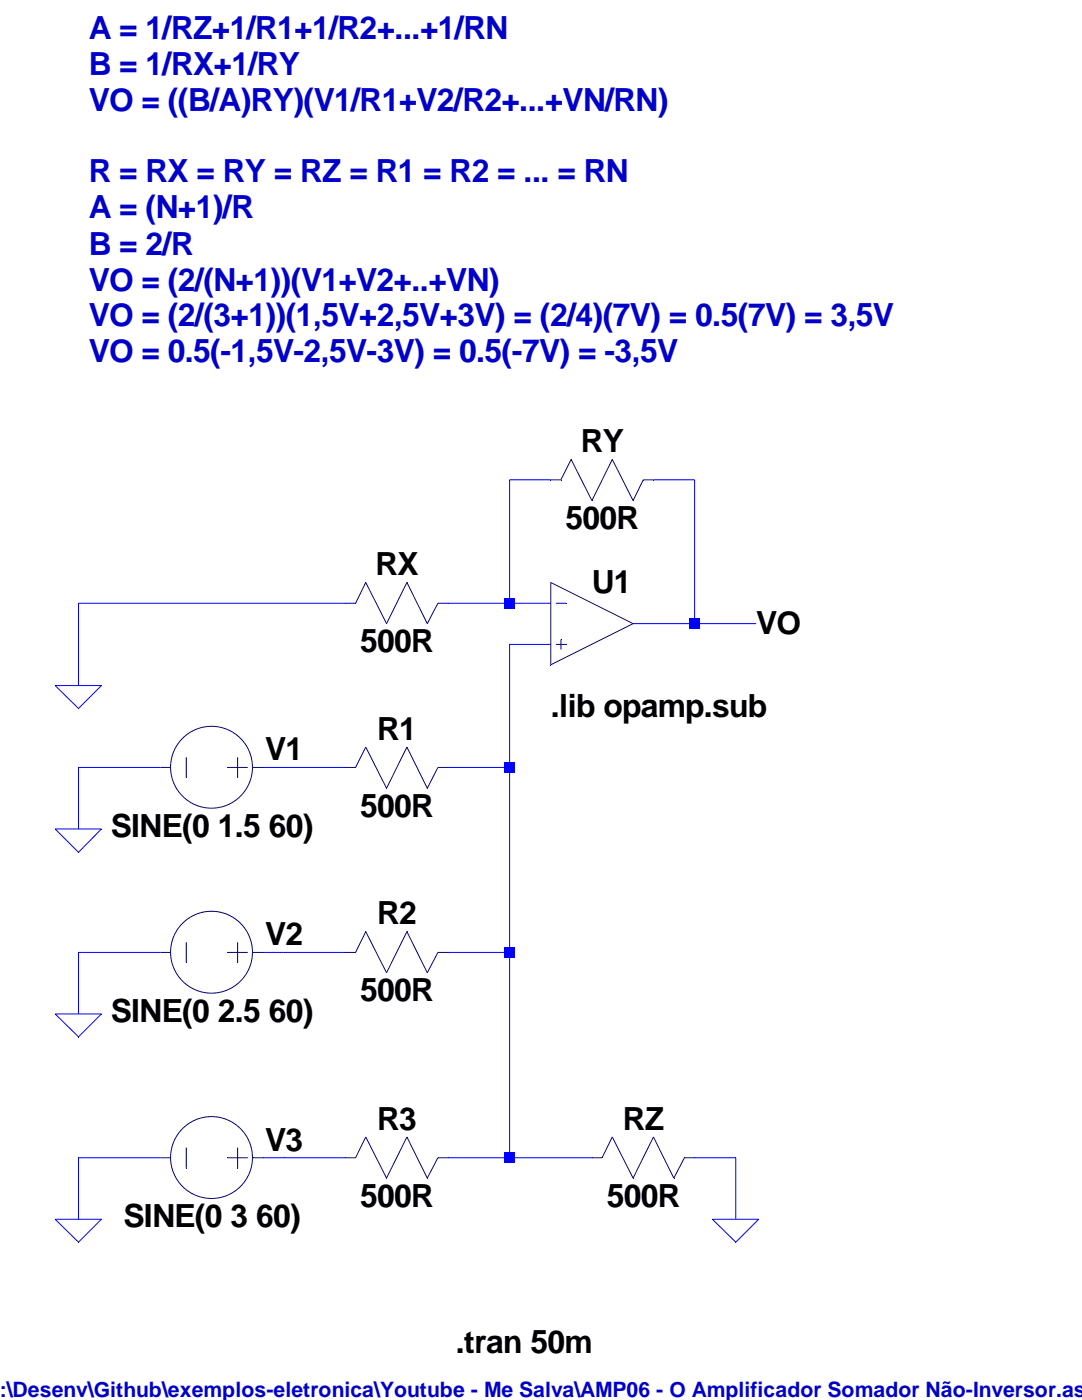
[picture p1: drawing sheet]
<svg xmlns="http://www.w3.org/2000/svg" width="216mm" height="279mm" viewBox="0 0 216 279" stroke-linecap="round" stroke-linejoin="round" font-family="sans-serif">
<path d="M109.9 116.2l16.4 8.3" fill="none" stroke="#00007f" stroke-width=".2"/>
<path d="M126.3 124.5h.1z" fill="#0000c8"/>
<path d="M126.3 124.5l-16.4 8.2" fill="none" stroke="#00007f" stroke-width=".2"/>
<path d="M126.3 124.5h.1z" fill="#0000c8"/>
<path d="M109.9 116.2v16.5" fill="none" stroke="#00007f" stroke-width=".2"/>
<path d="M109.9 132.7l.1 .1z" fill="#0000c8"/>
<path d="M110.9 120.4h2" fill="none" stroke="#00007f" stroke-width=".2"/>
<path d="M112.9 120.4l.1 .1z" fill="#0000c8"/>
<path d="M110.9 128.6h2" fill="none" stroke="#00007f" stroke-width=".2"/>
<path d="M112.9 128.6l.1 .1z" fill="#0000c8"/>
<path d="M111.9 127.6v2" fill="none" stroke="#00007f" stroke-width=".2"/>
<path d="M111.9 127.6l.1 .1z" fill="#0000c8"/>
<path d="M109.9 95.8h2" fill="none" stroke="#00007f" stroke-width=".2"/>
<path d="M109.9 95.8h.1z" fill="#00007f"/>
<path d="M114 91.7l-2.1 4.1" fill="none" stroke="#00007f" stroke-width=".2"/>
<path d="M111.9 95.8h.1z" fill="#00007f"/>
<path d="M114 91.7l4.1 8.2" fill="none" stroke="#00007f" stroke-width=".2"/>
<path d="M114 91.7v.1z" fill="#00007f"/>
<path d="M122.2 91.7l-4.1 8.2" fill="none" stroke="#00007f" stroke-width=".2"/>
<path d="M118.1 99.9l.1 .1z" fill="#00007f"/>
<path d="M122.2 91.7l4.1 8.2" fill="none" stroke="#00007f" stroke-width=".2"/>
<path d="M122.2 91.7l.1 .1z" fill="#00007f"/>
<path d="M128.4 95.8h2" fill="none" stroke="#00007f" stroke-width=".2"/>
<path d="M128.4 95.8l-2.1 4.1" fill="none" stroke="#00007f" stroke-width=".2"/>
<path d="M126.3 99.9l.1 .1z" fill="#00007f"/>
<path d="M47.4 151.1v4.1" fill="none" stroke="#00007f" stroke-width=".2"/>
<path d="M47.4 155.2l.1 .1z" fill="#00007f"/>
<path d="M37.2 151.1v4.1" fill="none" stroke="#00007f" stroke-width=".2"/>
<path d="M37.2 155.2l.1 .1z" fill="#00007f"/>
<path d="M45.4 153.2h4" fill="none" stroke="#00007f" stroke-width=".2"/>
<path d="M45.4 153.2h.1z" fill="#00007f"/>
<path d="M32 153.2h2" fill="none" stroke="#00007f" stroke-width=".2"/>
<path d="M34 153.2h.1z" fill="#00007f"/>
<path d="M50.5 153.2h2" fill="none" stroke="#00007f" stroke-width=".2"/>
<g fill="none" stroke="#00007f" stroke-width=".2">
<path d="M47.4 188v4.1"/>
<circle cx="42.2" cy="153.1" r="8.2"/>
</g>
<path d="M47.4 192.1l.1 .1z" fill="#00007f"/>
<path d="M37.2 188v4.1" fill="none" stroke="#00007f" stroke-width=".2"/>
<path d="M37.2 192.1l.1 .1z" fill="#00007f"/>
<path d="M45.4 190.1h4" fill="none" stroke="#00007f" stroke-width=".2"/>
<path d="M45.4 190.1l.1 .1z" fill="#00007f"/>
<path d="M32 190.1h2" fill="none" stroke="#00007f" stroke-width=".2"/>
<path d="M34 190.1l.1 .1z" fill="#00007f"/>
<path d="M50.5 190.1h2" fill="none" stroke="#00007f" stroke-width=".2"/>
<path d="M50.5 190.1v.1z" fill="#00007f"/>
<g fill="none" stroke="#00007f" stroke-width=".2">
<path d="M47.4 229v4.1"/>
<circle cx="42.2" cy="190" r="8.2"/>
</g>
<path d="M47.4 233.1l.1 .1z" fill="#00007f"/>
<path d="M37.2 229v4.1" fill="none" stroke="#00007f" stroke-width=".2"/>
<path d="M37.2 233.1l.1 .1z" fill="#00007f"/>
<path d="M45.4 231.1h4" fill="none" stroke="#00007f" stroke-width=".2"/>
<path d="M45.4 231.1h.1z" fill="#00007f"/>
<path d="M32 231.1h2" fill="none" stroke="#00007f" stroke-width=".2"/>
<path d="M34 231.1h.1z" fill="#00007f"/>
<path d="M50.5 231.1h2" fill="none" stroke="#00007f" stroke-width=".2"/>
<g fill="none" stroke="#00007f" stroke-width=".2">
<path d="M68.9 153.2h2.1"/>
<circle cx="42.2" cy="231" r="8.2"/>
</g>
<path d="M68.9 153.2h.1z" fill="#00007f"/>
<path d="M73 149.1l-2 4.1" fill="none" stroke="#00007f" stroke-width=".2"/>
<path d="M73 149.1l4.1 8.2" fill="none" stroke="#00007f" stroke-width=".2"/>
<path d="M73 149.1l.1 .1z" fill="#00007f"/>
<path d="M81.2 149.1l-4.1 8.2" fill="none" stroke="#00007f" stroke-width=".2"/>
<path d="M77.1 157.3l.1 .1z" fill="#00007f"/>
<path d="M81.2 149.1l4.1 8.2" fill="none" stroke="#00007f" stroke-width=".2"/>
<path d="M81.2 149.1l.1 .1z" fill="#00007f"/>
<path d="M87.4 153.2h2" fill="none" stroke="#00007f" stroke-width=".2"/>
<path d="M87.4 153.2h.1z" fill="#00007f"/>
<path d="M87.4 153.2l-2.1 4.1" fill="none" stroke="#00007f" stroke-width=".2"/>
<path d="M85.3 157.3v.1z" fill="#00007f"/>
<path d="M68.9 190.1h2.1" fill="none" stroke="#00007f" stroke-width=".2"/>
<path d="M68.9 190.1l.1 .1z" fill="#00007f"/>
<path d="M73 185.9l-2 4.2" fill="none" stroke="#00007f" stroke-width=".2"/>
<path d="M71 190.1v.1z" fill="#00007f"/>
<path d="M73 185.9l4.1 8.2" fill="none" stroke="#00007f" stroke-width=".2"/>
<path d="M73 185.9l.1 .1z" fill="#00007f"/>
<path d="M81.2 185.9l-4.1 8.2" fill="none" stroke="#00007f" stroke-width=".2"/>
<path d="M77.1 194.1l.1 .1z" fill="#00007f"/>
<path d="M81.2 185.9l4.1 8.2" fill="none" stroke="#00007f" stroke-width=".2"/>
<path d="M81.2 185.9l.1 .1z" fill="#00007f"/>
<path d="M87.4 190.1h2" fill="none" stroke="#00007f" stroke-width=".2"/>
<path d="M87.4 190.1l.1 .1z" fill="#00007f"/>
<path d="M87.4 190.1l-2.1 4" fill="none" stroke="#00007f" stroke-width=".2"/>
<path d="M85.3 194.1v.1z" fill="#00007f"/>
<path d="M68.9 231.1h2.1" fill="none" stroke="#00007f" stroke-width=".2"/>
<path d="M68.9 231.1h.1z" fill="#00007f"/>
<path d="M73 226.9l-2 4.2" fill="none" stroke="#00007f" stroke-width=".2"/>
<path d="M73 226.9l4.1 8.2" fill="none" stroke="#00007f" stroke-width=".2"/>
<path d="M73 226.9l.1 .1z" fill="#00007f"/>
<path d="M81.2 226.9l-4.1 8.2" fill="none" stroke="#00007f" stroke-width=".2"/>
<path d="M77.1 235.1l.1 .1z" fill="#00007f"/>
<path d="M81.2 226.9l4.1 8.2" fill="none" stroke="#00007f" stroke-width=".2"/>
<path d="M81.2 226.9l.1 .1z" fill="#00007f"/>
<path d="M87.4 231.1h2" fill="none" stroke="#00007f" stroke-width=".2"/>
<path d="M87.4 231.1h.1z" fill="#00007f"/>
<path d="M87.4 231.1l-2.1 4" fill="none" stroke="#00007f" stroke-width=".2"/>
<path d="M85.3 235.1v.1z" fill="#00007f"/>
<path d="M68.9 120.4h2.1" fill="none" stroke="#00007f" stroke-width=".2"/>
<path d="M68.9 120.4l.1 .1z" fill="#00007f"/>
<path d="M73 116.2l-2 4.2" fill="none" stroke="#00007f" stroke-width=".2"/>
<path d="M71 120.4v.1z" fill="#00007f"/>
<path d="M73 116.2l4.1 8.3" fill="none" stroke="#00007f" stroke-width=".2"/>
<path d="M73 116.2l.1 .1z" fill="#00007f"/>
<path d="M81.2 116.2l-4.1 8.3" fill="none" stroke="#00007f" stroke-width=".2"/>
<path d="M77.1 124.5h.1z" fill="#00007f"/>
<path d="M81.2 116.2l4.1 8.3" fill="none" stroke="#00007f" stroke-width=".2"/>
<path d="M81.2 116.2l.1 .1z" fill="#00007f"/>
<path d="M87.4 120.4h2" fill="none" stroke="#00007f" stroke-width=".2"/>
<path d="M87.4 120.4l.1 .1z" fill="#00007f"/>
<path d="M87.4 120.4l-2.1 4.1" fill="none" stroke="#00007f" stroke-width=".2"/>
<path d="M118.1 231.1h2" fill="none" stroke="#00007f" stroke-width=".2"/>
<path d="M118.1 231.1h.1z" fill="#00007f"/>
<path d="M122.2 226.9l-2.1 4.2" fill="none" stroke="#00007f" stroke-width=".2"/>
<path d="M120.1 231.1h.1z" fill="#00007f"/>
<path d="M122.2 226.9l4.1 8.2" fill="none" stroke="#00007f" stroke-width=".2"/>
<path d="M122.2 226.9l.1 .1z" fill="#00007f"/>
<path d="M130.4 226.9l-4.1 8.2" fill="none" stroke="#00007f" stroke-width=".2"/>
<path d="M126.3 235.1l.1 .1z" fill="#00007f"/>
<path d="M130.4 226.9l4.1 8.2" fill="none" stroke="#00007f" stroke-width=".2"/>
<path d="M130.4 226.9l.1 .1z" fill="#00007f"/>
<path d="M136.6 231.1h2" fill="none" stroke="#00007f" stroke-width=".2"/>
<path d="M136.6 231.1h.1z" fill="#00007f"/>
<path d="M136.6 231.1l-2.1 4" fill="none" stroke="#00007f" stroke-width=".2"/>
<path d="M134.5 235.1v.1z" fill="#00007f"/>
<path d="M101.7 95.8h8.2M11 136.8h9.2l-4.5 4.6zM11 165.4h9.2l-4.5 4.7zM11 202.4h9.2l-4.5 4.5zM11 243.3h9.2l-4.5 4.6zM142.2 243.3h9.2l-4.6 4.6z" fill="none" stroke="#00f" stroke-width=".2"/>
<g fill="#000">
<path d="M11 136.8l.1 .1zM20.2 136.8l.1 .1zM15.7 141.4v.1zM11 165.4l.1 .1zM15.7 170.1v.1zM20.2 165.4l.1 .1zM11 202.4h.1zM15.7 206.9v.1zM20.2 202.4h.1zM11 243.3l.1 .1zM15.7 247.9v.1zM20.2 243.3l.1 .1z"/>
<path d="M142.2 243.3v.1zM146.8 247.9l.1 .1zM151.4 243.3l.1 .1z"/>
</g>
<path d="M101.7 95.8h.1z" fill="#00f"/>
<path d="M130.4 95.8h8.2" fill="none" stroke="#00f" stroke-width=".2"/>
<path d="M130.4 95.8h.1z" fill="#00f"/>
<path d="M15.7 120.4h53.2" fill="none" stroke="#00f" stroke-width=".2"/>
<path d="M15.7 120.4v.1z" fill="#00f"/>
<path d="M101.7 95.8v24.6" fill="none" stroke="#00f" stroke-width=".2"/>
<path d="M101.7 95.8h.1z" fill="#00f"/>
<path d="M89.4 120.4h12.3" fill="none" stroke="#00f" stroke-width=".2"/>
<path d="M89.4 120.4l.1 .1z" fill="#00f"/>
<path d="M101.7 120.4h8.2" fill="none" stroke="#00f" stroke-width=".2"/>
<path d="M101.7 120.4l.1 .1z" fill="#00f"/>
<path d="M138.6 95.8v28.7" fill="none" stroke="#00f" stroke-width=".2"/>
<path d="M138.6 95.8h.1z" fill="#00f"/>
<path d="M126.3 124.5h12.3" fill="none" stroke="#00f" stroke-width=".2"/>
<path d="M126.3 124.5h.1z" fill="#00f"/>
<path d="M138.6 124.5h12.3" fill="none" stroke="#00f" stroke-width=".2"/>
<path d="M138.6 124.5h.1z" fill="#00f"/>
<path d="M101.7 128.6h8.2" fill="none" stroke="#00f" stroke-width=".2"/>
<path d="M101.7 128.6l.1 .1z" fill="#00f"/>
<path d="M15.7 120.4v16.4" fill="none" stroke="#00f" stroke-width=".2"/>
<path d="M15.7 120.4v.1z" fill="#00f"/>
<path d="M15.7 153.2h16.3" fill="none" stroke="#00f" stroke-width=".2"/>
<path d="M52.5 153.2h4.1" fill="none" stroke="#00f" stroke-width=".2"/>
<path d="M52.5 153.2h.1z" fill="#00f"/>
<path d="M56.6 153.2h12.3" fill="none" stroke="#00f" stroke-width=".2"/>
<path d="M56.6 153.2h.1z" fill="#00f"/>
<path d="M101.7 128.6v24.6" fill="none" stroke="#00f" stroke-width=".2"/>
<path d="M101.7 128.6l.1 .1z" fill="#00f"/>
<path d="M89.4 153.2h12.3" fill="none" stroke="#00f" stroke-width=".2"/>
<path d="M89.4 153.2h.1z" fill="#00f"/>
<path d="M15.7 153.2v12.2" fill="none" stroke="#00f" stroke-width=".2"/>
<path d="M15.7 190.1h16.3" fill="none" stroke="#00f" stroke-width=".2"/>
<path d="M15.7 190.1v.1z" fill="#00f"/>
<path d="M52.5 190.1h4.1" fill="none" stroke="#00f" stroke-width=".2"/>
<path d="M52.5 190.1l.1 .1z" fill="#00f"/>
<path d="M56.6 190.1h12.3" fill="none" stroke="#00f" stroke-width=".2"/>
<path d="M56.6 190.1l.1 .1z" fill="#00f"/>
<path d="M101.7 153.2v36.9" fill="none" stroke="#00f" stroke-width=".2"/>
<path d="M101.7 153.2h.1z" fill="#00f"/>
<path d="M89.4 190.1h12.3" fill="none" stroke="#00f" stroke-width=".2"/>
<path d="M89.4 190.1l.1 .1z" fill="#00f"/>
<path d="M15.7 190.1v12.3" fill="none" stroke="#00f" stroke-width=".2"/>
<path d="M15.7 190.1v.1z" fill="#00f"/>
<path d="M15.7 231.1h16.3" fill="none" stroke="#00f" stroke-width=".2"/>
<path d="M52.5 231.1h4.1" fill="none" stroke="#00f" stroke-width=".2"/>
<path d="M52.5 231.1h.1z" fill="#00f"/>
<path d="M56.6 231.1h12.3" fill="none" stroke="#00f" stroke-width=".2"/>
<path d="M56.6 231.1h.1z" fill="#00f"/>
<path d="M101.7 190.1v41" fill="none" stroke="#00f" stroke-width=".2"/>
<path d="M101.7 190.1l.1 .1z" fill="#00f"/>
<path d="M89.4 231.1h12.3" fill="none" stroke="#00f" stroke-width=".2"/>
<path d="M89.4 231.1h.1z" fill="#00f"/>
<path d="M101.7 231.1h16.4" fill="none" stroke="#00f" stroke-width=".2"/>
<path d="M101.7 231.1h.1z" fill="#00f"/>
<path d="M138.6 231.1h8.2" fill="none" stroke="#00f" stroke-width=".2"/>
<path d="M138.6 231.1h.1z" fill="#00f"/>
<path d="M15.7 231.1v12.2" fill="none" stroke="#00f" stroke-width=".2"/>
<path d="M146.8 231.1v12.2" fill="none" stroke="#00f" stroke-width=".2"/>
<g fill="#00f">
<path d="M146.8 231.1h.1z"/>
<path d="M100.7 119.4h2.1v2.1h-2.1z"/>
<path d="M100.7 152.1h2.1v2.2h-2.1z"/>
<path d="M100.7 189.1h2.1v2.1h-2.1z"/>
<path d="M100.7 230h2.1v2.2h-2.1z"/>
<path d="M137.6 123.4h2.1v2.2h-2.1z"/>
</g>
<g font-size="6.4" fill="#0000c8">
<text x="17.7" y="7.8">A = 1/RZ+1/R1+1/R2+...+1/RN</text>
<text x="17.7" y="14.9">B = 1/RX+1/RY</text>
<text x="17.7" y="22.1">VO = ((B/A)RY)(V1/R1+V2/R2+...+VN/RN)</text>
<text x="17.7" y="36.4">R = RX = RY = RZ = R1 = R2 = ... = RN</text>
<text x="17.7" y="43.6">A = (N+1)/R</text>
<text x="17.7" y="50.8">B = 2/R</text>
<text x="17.7" y="58">VO = (2/(N+1))(V1+V2+..+VN)</text>
<text x="17.7" y="65.1">VO = (2/(3+1))(1,5V+2,5V+3V) = (2/4)(7V) = 0.5(7V) = 3,5V</text>
<text x="17.7" y="72.3">VO = 0.5(-1,5V-2,5V-3V) = 0.5(-7V) = -3,5V</text>
</g>
<g font-size="6.4">
<text x="115.9" y="90.3">RY</text>
<text x="112.9" y="105.6">500R</text>
<text x="74.9" y="114.8">RX</text>
<text x="118.1" y="118.4">U1</text>
<text x="71.9" y="130.1">500R</text>
<text x="150.9" y="126.6">VO</text>
<text x="109.9" y="143">.lib opamp.sub</text>
<text x="75.3" y="147.7">R1</text>
<text x="52.9" y="151.7">V1</text>
<text x="22.1" y="167">SINE(0 1.5 60)</text>
<text x="71.9" y="163">500R</text>
<text x="75.3" y="184.5">R2</text>
<text x="52.9" y="188.6">V2</text>
<text x="22.1" y="204">SINE(0 2.5 60)</text>
<text x="71.9" y="199.8">500R</text>
<text x="75.3" y="225.5">R3</text>
<text x="124.3" y="225.5">RZ</text>
<text x="52.9" y="229.6">V3</text>
<text x="24.6" y="244.9">SINE(0 3 60)</text>
<text x="71.9" y="240.8">500R</text>
<text x="121.1" y="240.8">500R</text>
<text x="90.9" y="270">.tran 50m</text>
</g>
<text font-size="4.2" fill="#0000c8" x="-.1" y="278.8">:\Desenv\Github\exemplos-eletronica\Youtube - Me Salva\AMP06 - O Amplificador Somador Não-Inversor.asc</text>
</svg>
